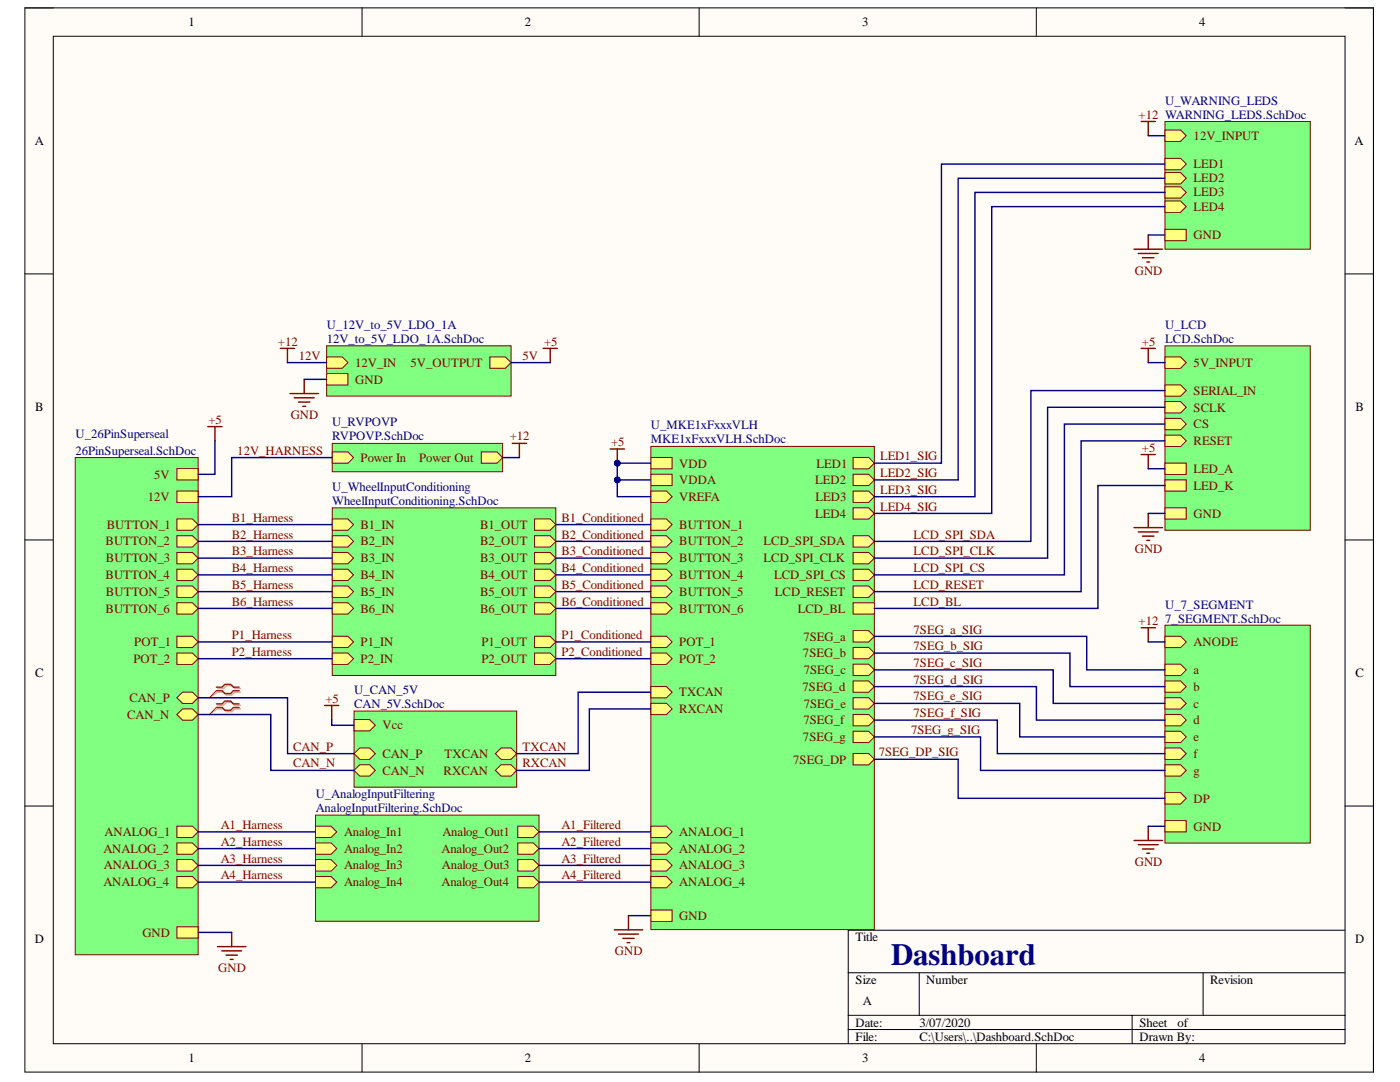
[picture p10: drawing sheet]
<svg xmlns="http://www.w3.org/2000/svg" width="279mm" height="216mm" viewBox="0 0 279 216" stroke-linecap="round" stroke-linejoin="round" font-family="sans-serif">
<path d="M5 1.6h269.1v212.3h-269.1z" fill-rule="evenodd" fill="#fffcf8"/>
<path d="M5 1.6h269.1v212.3h-269.1z" fill="none" stroke="#000" stroke-width=".2"/>
<path d="M10.6 7.2h257.8v201.1h-257.8z" fill-rule="evenodd" fill="#fffcf8"/>
<g fill="none" stroke="#000" stroke-width=".2">
<path d="M5 1.6h5.6M10.6 7.2h257.8v201.1h-257.8zM72.2 1.6v5.6M139.5 1.6v5.6M206.8 1.6v5.6M268.4 1.6h5.7v5.6M5 54.7h5.6M268.4 54.7h5.7M5 107.7h5.6M268.4 107.7h5.7M5 160.8h5.6M268.4 160.8h5.7"/>
<path d="M169.3 194.1h99.1M183.4 194.1v8.5M240.1 194.1v8.5M268.4 185.6h-99.1v22.7M72.2 208.3v5.6M139.5 208.3v5.6M169.3 202.6h99.1M169.3 205.4h99.1M206.8 208.3v5.6M225.9 202.6v5.7M274.1 208.3v5.6"/>
</g>
<path d="M70.7 141.9h32.4v15.2h-32.4z" fill-rule="evenodd" fill="#80ff80"/>
<path d="M70.7 141.9h32.4v15.2h-32.4z" fill="none" stroke="#800000" stroke-width=".2"/>
<path d="M70.7 143.6h3.1l1.1 1.1-1.1 1.2h-3.1z" fill-rule="evenodd" fill="#ffff80"/>
<path d="M70.7 143.6h3.1l1.1 1.1-1.1 1.2h-3.1z" fill="none" stroke="#800000" stroke-width=".2"/>
<path d="M70.7 153.7l1.1-1.1h2l1.1 1.1-1.1 1.2h-2z" fill-rule="evenodd" fill="#ffff80"/>
<path d="M70.7 153.7l1.1-1.1h2l1.1 1.1-1.1 1.2h-2z" fill="none" stroke="#800000" stroke-width=".2"/>
<path d="M70.7 150.4l1.1-1.2h2l1.1 1.2-1.1 1.1h-2z" fill-rule="evenodd" fill="#ffff80"/>
<path d="M70.7 150.4l1.1-1.2h2l1.1 1.2-1.1 1.1h-2z" fill="none" stroke="#800000" stroke-width=".2"/>
<path d="M98.9 150.4l1.1-1.2h2l1.1 1.2-1.1 1.1h-2z" fill-rule="evenodd" fill="#ffff80"/>
<path d="M98.9 150.4l1.1-1.2h2l1.1 1.2-1.1 1.1h-2z" fill="none" stroke="#800000" stroke-width=".2"/>
<path d="M98.9 153.7l1.1-1.1h2l1.1 1.1-1.1 1.2h-2z" fill-rule="evenodd" fill="#ffff80"/>
<path d="M98.9 153.7l1.1-1.1h2l1.1 1.1-1.1 1.2h-2z" fill="none" stroke="#800000" stroke-width=".2"/>
<path d="M232.5 124.8h29v43.4h-29z" fill-rule="evenodd" fill="#80ff80"/>
<path d="M232.5 124.8h29v43.4h-29z" fill="none" stroke="#800000" stroke-width=".2"/>
<path d="M232.5 163.7h4.2v2.3h-4.2z" fill-rule="evenodd" fill="#ffff80"/>
<path d="M232.5 163.7h4.2v2.3h-4.2z" fill="none" stroke="#800000" stroke-width=".2"/>
<path d="M232.5 158.2h3.1l1.1 1.1-1.1 1.1h-3.1z" fill-rule="evenodd" fill="#ffff80"/>
<path d="M232.5 158.2h3.1l1.1 1.1-1.1 1.1h-3.1z" fill="none" stroke="#800000" stroke-width=".2"/>
<path d="M232.5 127h3.1l1.1 1.1-1.1 1.1h-3.1z" fill-rule="evenodd" fill="#ffff80"/>
<path d="M232.5 127h3.1l1.1 1.1-1.1 1.1h-3.1z" fill="none" stroke="#800000" stroke-width=".2"/>
<path d="M232.5 152.6h3.1l1.1 1.1-1.1 1.2h-3.1z" fill-rule="evenodd" fill="#ffff80"/>
<path d="M232.5 152.6h3.1l1.1 1.1-1.1 1.2h-3.1z" fill="none" stroke="#800000" stroke-width=".2"/>
<path d="M232.5 145.9h3.1l1.1 1.1-1.1 1.2h-3.1z" fill-rule="evenodd" fill="#ffff80"/>
<path d="M232.5 145.9h3.1l1.1 1.1-1.1 1.2h-3.1z" fill="none" stroke="#800000" stroke-width=".2"/>
<path d="M232.5 149.2h3.1l1.1 1.2-1.1 1.1h-3.1z" fill-rule="evenodd" fill="#ffff80"/>
<path d="M232.5 149.2h3.1l1.1 1.2-1.1 1.1h-3.1z" fill="none" stroke="#800000" stroke-width=".2"/>
<path d="M232.5 135.9h3.1l1.1 1.1-1.1 1.1h-3.1z" fill-rule="evenodd" fill="#ffff80"/>
<path d="M232.5 135.9h3.1l1.1 1.1-1.1 1.1h-3.1z" fill="none" stroke="#800000" stroke-width=".2"/>
<path d="M232.5 132.5h3.1l1.1 1.2-1.1 1.1h-3.1z" fill-rule="evenodd" fill="#ffff80"/>
<path d="M232.5 132.5h3.1l1.1 1.2-1.1 1.1h-3.1z" fill="none" stroke="#800000" stroke-width=".2"/>
<path d="M232.5 142.6h3.1l1.1 1.1-1.1 1.1h-3.1z" fill-rule="evenodd" fill="#ffff80"/>
<path d="M232.5 142.6h3.1l1.1 1.1-1.1 1.1h-3.1z" fill="none" stroke="#800000" stroke-width=".2"/>
<path d="M232.5 139.2h3.1l1.1 1.2-1.1 1.1h-3.1z" fill-rule="evenodd" fill="#ffff80"/>
<path d="M232.5 139.2h3.1l1.1 1.2-1.1 1.1h-3.1z" fill="none" stroke="#800000" stroke-width=".2"/>
<path d="M66.3 88.5h34v5.6h-34z" fill-rule="evenodd" fill="#80ff80"/>
<path d="M66.3 88.5h34v5.6h-34z" fill="none" stroke="#800000" stroke-width=".2"/>
<path d="M96.1 90.2h3.1l1.1 1.1-1.1 1.1h-3.1z" fill-rule="evenodd" fill="#ffff80"/>
<path d="M96.1 90.2h3.1l1.1 1.1-1.1 1.1h-3.1z" fill="none" stroke="#800000" stroke-width=".2"/>
<path d="M66.3 90.2h3.1l1.2 1.1-1.2 1.1h-3.1z" fill-rule="evenodd" fill="#ffff80"/>
<path d="M66.3 90.2h3.1l1.2 1.1-1.2 1.1h-3.1z" fill="none" stroke="#800000" stroke-width=".2"/>
<path d="M232.5 24.2h29v25.5h-29z" fill-rule="evenodd" fill="#80ff80"/>
<path d="M232.5 24.2h29v25.5h-29z" fill="none" stroke="#800000" stroke-width=".2"/>
<path d="M232.5 45.8h4.2v2.2h-4.2z" fill-rule="evenodd" fill="#ffff80"/>
<path d="M232.5 45.8h4.2v2.2h-4.2z" fill="none" stroke="#800000" stroke-width=".2"/>
<path d="M232.5 25.9h3.1l1.1 1.2-1.1 1.1h-3.1z" fill-rule="evenodd" fill="#ffff80"/>
<path d="M232.5 25.9h3.1l1.1 1.2-1.1 1.1h-3.1z" fill="none" stroke="#800000" stroke-width=".2"/>
<path d="M232.5 31.6h3.1l1.1 1.1-1.1 1.2h-3.1z" fill-rule="evenodd" fill="#ffff80"/>
<path d="M232.5 31.6h3.1l1.1 1.1-1.1 1.2h-3.1z" fill="none" stroke="#800000" stroke-width=".2"/>
<path d="M232.5 34.4h3.1l1.1 1.2-1.1 1.1h-3.1z" fill-rule="evenodd" fill="#ffff80"/>
<path d="M232.5 34.4h3.1l1.1 1.2-1.1 1.1h-3.1z" fill="none" stroke="#800000" stroke-width=".2"/>
<path d="M232.5 37.3h3.1l1.1 1.1-1.1 1.1h-3.1z" fill-rule="evenodd" fill="#ffff80"/>
<path d="M232.5 37.3h3.1l1.1 1.1-1.1 1.1h-3.1z" fill="none" stroke="#800000" stroke-width=".2"/>
<path d="M232.5 40.1h3.1l1.1 1.1-1.1 1.2h-3.1z" fill-rule="evenodd" fill="#ffff80"/>
<path d="M232.5 40.1h3.1l1.1 1.1-1.1 1.2h-3.1z" fill="none" stroke="#800000" stroke-width=".2"/>
<path d="M129.9 89.1h44.6v96.4h-44.6z" fill-rule="evenodd" fill="#80ff80"/>
<path d="M129.9 89.1h44.6v96.4h-44.6z" fill="none" stroke="#800000" stroke-width=".2"/>
<path d="M129.9 91.3h4.2v2.2h-4.2z" fill-rule="evenodd" fill="#ffff80"/>
<path d="M129.9 91.3h4.2v2.2h-4.2z" fill="none" stroke="#800000" stroke-width=".2"/>
<path d="M129.9 94.6h4.2v2.3h-4.2z" fill-rule="evenodd" fill="#ffff80"/>
<path d="M129.9 94.6h4.2v2.3h-4.2z" fill="none" stroke="#800000" stroke-width=".2"/>
<path d="M129.9 98h3.1l1.1 1.1-1.1 1.1h-3.1z" fill-rule="evenodd" fill="#ffff80"/>
<path d="M129.9 98h3.1l1.1 1.1-1.1 1.1h-3.1z" fill="none" stroke="#800000" stroke-width=".2"/>
<path d="M129.9 181.6h4.2v2.2h-4.2z" fill-rule="evenodd" fill="#ffff80"/>
<path d="M129.9 181.6h4.2v2.2h-4.2z" fill="none" stroke="#800000" stroke-width=".2"/>
<path d="M129.9 127h3.1l1.1 1.1-1.1 1.1h-3.1z" fill-rule="evenodd" fill="#ffff80"/>
<path d="M129.9 127h3.1l1.1 1.1-1.1 1.1h-3.1z" fill="none" stroke="#800000" stroke-width=".2"/>
<path d="M129.9 113.6h3.1l1.1 1.1-1.1 1.1h-3.1z" fill-rule="evenodd" fill="#ffff80"/>
<path d="M129.9 113.6h3.1l1.1 1.1-1.1 1.1h-3.1z" fill="none" stroke="#800000" stroke-width=".2"/>
<path d="M129.9 140.3h3.1l1.1 1.2-1.1 1.1h-3.1z" fill-rule="evenodd" fill="#ffff80"/>
<path d="M129.9 140.3h3.1l1.1 1.2-1.1 1.1h-3.1z" fill="none" stroke="#800000" stroke-width=".2"/>
<path d="M129.9 103.5h3.1l1.1 1.2-1.1 1.1h-3.1z" fill-rule="evenodd" fill="#ffff80"/>
<path d="M129.9 103.5h3.1l1.1 1.2-1.1 1.1h-3.1z" fill="none" stroke="#800000" stroke-width=".2"/>
<path d="M129.9 106.9h3.1l1.1 1.1-1.1 1.2h-3.1z" fill-rule="evenodd" fill="#ffff80"/>
<path d="M129.9 106.9h3.1l1.1 1.1-1.1 1.2h-3.1z" fill="none" stroke="#800000" stroke-width=".2"/>
<path d="M170.2 91.3h3.2l1.1 1.1-1.1 1.2h-3.2z" fill-rule="evenodd" fill="#ffff80"/>
<path d="M170.2 91.3h3.2l1.1 1.1-1.1 1.2h-3.2z" fill="none" stroke="#800000" stroke-width=".2"/>
<path d="M129.9 137h3.1l1.1 1.1-1.1 1.2h-3.1z" fill-rule="evenodd" fill="#ffff80"/>
<path d="M129.9 137h3.1l1.1 1.1-1.1 1.2h-3.1z" fill="none" stroke="#800000" stroke-width=".2"/>
<path d="M170.2 101.3h3.2l1.1 1.2-1.1 1.1h-3.2z" fill-rule="evenodd" fill="#ffff80"/>
<path d="M170.2 101.3h3.2l1.1 1.2-1.1 1.1h-3.2z" fill="none" stroke="#800000" stroke-width=".2"/>
<path d="M170.2 98h3.2l1.1 1.1-1.1 1.1h-3.2z" fill-rule="evenodd" fill="#ffff80"/>
<path d="M170.2 98h3.2l1.1 1.1-1.1 1.1h-3.2z" fill="none" stroke="#800000" stroke-width=".2"/>
<path d="M170.2 94.6h3.2l1.1 1.2-1.1 1.1h-3.2z" fill-rule="evenodd" fill="#ffff80"/>
<path d="M170.2 94.6h3.2l1.1 1.2-1.1 1.1h-3.2z" fill="none" stroke="#800000" stroke-width=".2"/>
<path d="M129.9 110.2h3.1l1.1 1.2-1.1 1.1h-3.1z" fill-rule="evenodd" fill="#ffff80"/>
<path d="M129.9 110.2h3.1l1.1 1.2-1.1 1.1h-3.1z" fill="none" stroke="#800000" stroke-width=".2"/>
<path d="M129.9 130.3h3.1l1.1 1.1-1.1 1.2h-3.1z" fill-rule="evenodd" fill="#ffff80"/>
<path d="M129.9 130.3h3.1l1.1 1.1-1.1 1.2h-3.1z" fill="none" stroke="#800000" stroke-width=".2"/>
<path d="M170.2 116.9h3.2l1.1 1.2-1.1 1.1h-3.2z" fill-rule="evenodd" fill="#ffff80"/>
<path d="M170.2 116.9h3.2l1.1 1.2-1.1 1.1h-3.2z" fill="none" stroke="#800000" stroke-width=".2"/>
<path d="M170.2 113.6h3.2l1.1 1.1-1.1 1.1h-3.2z" fill-rule="evenodd" fill="#ffff80"/>
<path d="M170.2 113.6h3.2l1.1 1.1-1.1 1.1h-3.2z" fill="none" stroke="#800000" stroke-width=".2"/>
<path d="M170.2 110.2h3.2l1.1 1.2-1.1 1.1h-3.2z" fill-rule="evenodd" fill="#ffff80"/>
<path d="M170.2 110.2h3.2l1.1 1.2-1.1 1.1h-3.2z" fill="none" stroke="#800000" stroke-width=".2"/>
<path d="M170.2 106.9h3.2l1.1 1.1-1.1 1.2h-3.2z" fill-rule="evenodd" fill="#ffff80"/>
<path d="M170.2 106.9h3.2l1.1 1.1-1.1 1.2h-3.2z" fill="none" stroke="#800000" stroke-width=".2"/>
<path d="M170.2 125.8h3.2l1.1 1.2-1.1 1.1h-3.2z" fill-rule="evenodd" fill="#ffff80"/>
<path d="M170.2 125.8h3.2l1.1 1.2-1.1 1.1h-3.2z" fill="none" stroke="#800000" stroke-width=".2"/>
<path d="M170.2 150.4h3.2l1.1 1.1-1.1 1.1h-3.2z" fill-rule="evenodd" fill="#ffff80"/>
<path d="M170.2 150.4h3.2l1.1 1.1-1.1 1.1h-3.2z" fill="none" stroke="#800000" stroke-width=".2"/>
<path d="M170.2 139.2h3.2l1.1 1.2-1.1 1.1h-3.2z" fill-rule="evenodd" fill="#ffff80"/>
<path d="M170.2 139.2h3.2l1.1 1.2-1.1 1.1h-3.2z" fill="none" stroke="#800000" stroke-width=".2"/>
<path d="M170.2 142.6h3.2l1.1 1.1-1.1 1.1h-3.2z" fill-rule="evenodd" fill="#ffff80"/>
<path d="M170.2 142.6h3.2l1.1 1.1-1.1 1.1h-3.2z" fill="none" stroke="#800000" stroke-width=".2"/>
<path d="M170.2 135.9h3.2l1.1 1.1-1.1 1.1h-3.2z" fill-rule="evenodd" fill="#ffff80"/>
<path d="M170.2 135.9h3.2l1.1 1.1-1.1 1.1h-3.2z" fill="none" stroke="#800000" stroke-width=".2"/>
<path d="M170.2 145.9h3.2l1.1 1.1-1.1 1.2h-3.2z" fill-rule="evenodd" fill="#ffff80"/>
<path d="M170.2 145.9h3.2l1.1 1.1-1.1 1.2h-3.2z" fill="none" stroke="#800000" stroke-width=".2"/>
<path d="M170.2 132.5h3.2l1.1 1.2-1.1 1.1h-3.2z" fill-rule="evenodd" fill="#ffff80"/>
<path d="M170.2 132.5h3.2l1.1 1.2-1.1 1.1h-3.2z" fill="none" stroke="#800000" stroke-width=".2"/>
<path d="M170.2 129.2h3.2l1.1 1.1-1.1 1.1h-3.2z" fill-rule="evenodd" fill="#ffff80"/>
<path d="M170.2 129.2h3.2l1.1 1.1-1.1 1.1h-3.2z" fill="none" stroke="#800000" stroke-width=".2"/>
<path d="M170.2 120.3h4.3v2.2h-4.3z" fill-rule="evenodd" fill="#ffff80"/>
<path d="M170.2 120.3h4.3v2.2h-4.3z" fill="none" stroke="#800000" stroke-width=".2"/>
<path d="M129.9 116.9h3.1l1.1 1.2-1.1 1.1h-3.1z" fill-rule="evenodd" fill="#ffff80"/>
<path d="M129.9 116.9h3.1l1.1 1.2-1.1 1.1h-3.1z" fill="none" stroke="#800000" stroke-width=".2"/>
<path d="M129.9 120.3h3.1l1.1 1.1-1.1 1.1h-3.1z" fill-rule="evenodd" fill="#ffff80"/>
<path d="M129.9 120.3h3.1l1.1 1.1-1.1 1.1h-3.1z" fill="none" stroke="#800000" stroke-width=".2"/>
<path d="M129.9 171.5h3.1l1.1 1.2-1.1 1.1h-3.1z" fill-rule="evenodd" fill="#ffff80"/>
<path d="M129.9 171.5h3.1l1.1 1.2-1.1 1.1h-3.1z" fill="none" stroke="#800000" stroke-width=".2"/>
<path d="M129.9 164.9h3.1l1.1 1.1-1.1 1.1h-3.1z" fill-rule="evenodd" fill="#ffff80"/>
<path d="M129.9 164.9h3.1l1.1 1.1-1.1 1.1h-3.1z" fill="none" stroke="#800000" stroke-width=".2"/>
<path d="M129.9 168.2h3.1l1.1 1.1-1.1 1.2h-3.1z" fill-rule="evenodd" fill="#ffff80"/>
<path d="M129.9 168.2h3.1l1.1 1.1-1.1 1.2h-3.1z" fill="none" stroke="#800000" stroke-width=".2"/>
<path d="M129.9 174.9h3.1l1.1 1.1-1.1 1.1h-3.1z" fill-rule="evenodd" fill="#ffff80"/>
<path d="M129.9 174.9h3.1l1.1 1.1-1.1 1.1h-3.1z" fill="none" stroke="#800000" stroke-width=".2"/>
<path d="M232.5 69h29v36.8h-29z" fill-rule="evenodd" fill="#80ff80"/>
<path d="M232.5 69h29v36.8h-29z" fill="none" stroke="#800000" stroke-width=".2"/>
<path d="M232.5 71.2h3.1l1.1 1.2-1.1 1.1h-3.1z" fill-rule="evenodd" fill="#ffff80"/>
<path d="M232.5 71.2h3.1l1.1 1.2-1.1 1.1h-3.1z" fill="none" stroke="#800000" stroke-width=".2"/>
<path d="M232.5 101.3h4.2v2.3h-4.2z" fill-rule="evenodd" fill="#ffff80"/>
<path d="M232.5 101.3h4.2v2.3h-4.2z" fill="none" stroke="#800000" stroke-width=".2"/>
<path d="M232.5 92.4h4.2v2.3h-4.2z" fill-rule="evenodd" fill="#ffff80"/>
<path d="M232.5 92.4h4.2v2.3h-4.2z" fill="none" stroke="#800000" stroke-width=".2"/>
<path d="M232.5 95.7h4.2v2.3h-4.2z" fill-rule="evenodd" fill="#ffff80"/>
<path d="M232.5 95.7h4.2v2.3h-4.2z" fill="none" stroke="#800000" stroke-width=".2"/>
<path d="M232.5 80.1h3.1l1.1 1.2-1.1 1.1h-3.1z" fill-rule="evenodd" fill="#ffff80"/>
<path d="M232.5 80.1h3.1l1.1 1.2-1.1 1.1h-3.1z" fill="none" stroke="#800000" stroke-width=".2"/>
<path d="M232.5 83.5h3.1l1.1 1.1-1.1 1.1h-3.1z" fill-rule="evenodd" fill="#ffff80"/>
<path d="M232.5 83.5h3.1l1.1 1.1-1.1 1.1h-3.1z" fill="none" stroke="#800000" stroke-width=".2"/>
<path d="M232.5 86.8h3.1l1.1 1.2-1.1 1.1h-3.1z" fill-rule="evenodd" fill="#ffff80"/>
<path d="M232.5 86.8h3.1l1.1 1.2-1.1 1.1h-3.1z" fill="none" stroke="#800000" stroke-width=".2"/>
<path d="M232.5 76.8h3.1l1.1 1.1-1.1 1.2h-3.1z" fill-rule="evenodd" fill="#ffff80"/>
<path d="M232.5 76.8h3.1l1.1 1.1-1.1 1.2h-3.1z" fill="none" stroke="#800000" stroke-width=".2"/>
<g fill="none" stroke="#800000" stroke-width=".29">
<path d="M55.9 69.5h2.9M57.4 69.5v2.9M57.9 78.5h5.6M58.7 79.4h4M60.7 75.7v2.8M108.4 69.5h2.8M109.8 69.5v2.9M59.6 80.2h2.2M60.4 81.1h.6M102.2 88.5h2.9M103.7 88.5v2.8M121.8 89.6h2.8"/>
<path d="M123.2 89.6v2.8M64.8 140.8h2.8M66.2 140.8v2.8"/>
</g>
<circle cx="123.2" cy="92.4" r=".57" fill="#000080"/>
<circle cx="123.2" cy="92.4" r=".57" fill="none" stroke="#000080" stroke-width=".2"/>
<g fill="none" stroke="#800000" stroke-width=".29">
<path d="M227.7 24.2h2.9M229.2 24.2v2.9M226.3 49.7h5.7M227.2 50.6h3.9M228 51.4h2.3M228.9 52.3h.5M229.2 46.9v2.8M227.7 69.5h2.9M229.2 69.5v2.9M227.7 90.7h2.9M229.2 90.7v2.8M226.3 105.3h5.7"/>
<path d="M227.2 106.1h3.9M228 107h2.3M228.9 107.8h.5M229.2 102.5v2.8M227.7 125.3h2.9M229.2 125.3v2.8M226.3 167.7h5.7M227.2 168.6h3.9M228 169.4h2.3M228.9 170.3h.5M229.2 164.9v2.8M43.4 188.9h5.7"/>
<path d="M44.3 189.7h3.9M45.1 190.6h2.3M45.9 191.4h.6M46.2 186.1v2.8"/>
</g>
<path d="M66.3 101.3h44.6v33.5h-44.6z" fill-rule="evenodd" fill="#80ff80"/>
<path d="M66.3 101.3h44.6v33.5h-44.6z" fill="none" stroke="#800000" stroke-width=".2"/>
<path d="M66.3 103.5h3.1l1.2 1.2-1.2 1.1h-3.1z" fill-rule="evenodd" fill="#ffff80"/>
<path d="M66.3 103.5h3.1l1.2 1.2-1.2 1.1h-3.1z" fill="none" stroke="#800000" stroke-width=".2"/>
<path d="M66.3 106.9h3.1l1.2 1.1-1.2 1.2h-3.1z" fill-rule="evenodd" fill="#ffff80"/>
<path d="M66.3 106.9h3.1l1.2 1.1-1.2 1.2h-3.1z" fill="none" stroke="#800000" stroke-width=".2"/>
<path d="M66.3 110.2h3.1l1.2 1.2-1.2 1.1h-3.1z" fill-rule="evenodd" fill="#ffff80"/>
<path d="M66.3 110.2h3.1l1.2 1.2-1.2 1.1h-3.1z" fill="none" stroke="#800000" stroke-width=".2"/>
<path d="M66.3 113.6h3.1l1.2 1.1-1.2 1.1h-3.1z" fill-rule="evenodd" fill="#ffff80"/>
<path d="M66.3 113.6h3.1l1.2 1.1-1.2 1.1h-3.1z" fill="none" stroke="#800000" stroke-width=".2"/>
<path d="M66.3 127h3.1l1.2 1.1-1.2 1.1h-3.1z" fill-rule="evenodd" fill="#ffff80"/>
<path d="M66.3 127h3.1l1.2 1.1-1.2 1.1h-3.1z" fill="none" stroke="#800000" stroke-width=".2"/>
<path d="M66.3 130.3h3.1l1.2 1.1-1.2 1.2h-3.1z" fill-rule="evenodd" fill="#ffff80"/>
<path d="M66.3 130.3h3.1l1.2 1.1-1.2 1.2h-3.1z" fill="none" stroke="#800000" stroke-width=".2"/>
<path d="M106.7 130.3h3.1l1.1 1.1-1.1 1.2h-3.1z" fill-rule="evenodd" fill="#ffff80"/>
<path d="M106.7 130.3h3.1l1.1 1.1-1.1 1.2h-3.1z" fill="none" stroke="#800000" stroke-width=".2"/>
<path d="M106.7 127h3.1l1.1 1.1-1.1 1.1h-3.1z" fill-rule="evenodd" fill="#ffff80"/>
<path d="M106.7 127h3.1l1.1 1.1-1.1 1.1h-3.1z" fill="none" stroke="#800000" stroke-width=".2"/>
<path d="M106.7 113.6h3.1l1.1 1.1-1.1 1.1h-3.1z" fill-rule="evenodd" fill="#ffff80"/>
<path d="M106.7 113.6h3.1l1.1 1.1-1.1 1.1h-3.1z" fill="none" stroke="#800000" stroke-width=".2"/>
<path d="M106.7 110.2h3.1l1.1 1.2-1.1 1.1h-3.1z" fill-rule="evenodd" fill="#ffff80"/>
<path d="M106.7 110.2h3.1l1.1 1.2-1.1 1.1h-3.1z" fill="none" stroke="#800000" stroke-width=".2"/>
<path d="M106.7 106.9h3.1l1.1 1.1-1.1 1.2h-3.1z" fill-rule="evenodd" fill="#ffff80"/>
<path d="M106.7 106.9h3.1l1.1 1.1-1.1 1.2h-3.1z" fill="none" stroke="#800000" stroke-width=".2"/>
<path d="M106.7 103.5h3.1l1.1 1.2-1.1 1.1h-3.1z" fill-rule="evenodd" fill="#ffff80"/>
<path d="M106.7 103.5h3.1l1.1 1.2-1.1 1.1h-3.1z" fill="none" stroke="#800000" stroke-width=".2"/>
<path d="M66.3 120.3h3.1l1.2 1.1-1.2 1.1h-3.1z" fill-rule="evenodd" fill="#ffff80"/>
<path d="M66.3 120.3h3.1l1.2 1.1-1.2 1.1h-3.1z" fill="none" stroke="#800000" stroke-width=".2"/>
<path d="M106.7 116.9h3.1l1.1 1.2-1.1 1.1h-3.1z" fill-rule="evenodd" fill="#ffff80"/>
<path d="M106.7 116.9h3.1l1.1 1.2-1.1 1.1h-3.1z" fill="none" stroke="#800000" stroke-width=".2"/>
<path d="M66.3 116.9h3.1l1.2 1.2-1.2 1.1h-3.1z" fill-rule="evenodd" fill="#ffff80"/>
<path d="M66.3 116.9h3.1l1.2 1.2-1.2 1.1h-3.1z" fill="none" stroke="#800000" stroke-width=".2"/>
<path d="M106.7 120.3h3.1l1.1 1.1-1.1 1.1h-3.1z" fill-rule="evenodd" fill="#ffff80"/>
<path d="M106.7 120.3h3.1l1.1 1.1-1.1 1.1h-3.1z" fill="none" stroke="#800000" stroke-width=".2"/>
<path d="M43.5 137.4h1.1l.6-.6h1.1l.6 .6h1.1M43.5 138.1h1.1l.6 .6h1.1l.6-.6h1.1M43.5 140.7h1.1l.6-.5h1.1l.6 .5h1.1M43.5 141.4h1.1l.6 .6h1.1l.6-.6h1.1" fill="none" stroke="#d0a19e" stroke-width=".29"/>
<path d="M43.5 138.1l-1.7 1.1M43.5 141.4l-1.7 1.2" fill="none" stroke="#d0a19e" stroke-width=".2"/>
<path d="M43.2 137.1h1.1l.6-.6h1.1l.6 .6h1.1M43.2 137.8h1.1l.6 .6h1.1l.6-.6h1.1M43.2 140.5h1.1l.6-.6h1.1l.6 .6h1.1M43.2 141.2h1.1l.6 .5h1.1l.6-.5h1.1" fill="none" stroke="#f00" stroke-width=".29"/>
<path d="M43.2 137.8l-1.4 1.4M43.2 141.2l-1.4 1.4" fill="none" stroke="#f00" stroke-width=".2"/>
<path d="M15 91.3h24.5v99.2h-24.5z" fill-rule="evenodd" fill="#80ff80"/>
<path d="M15 91.3h24.5v99.2h-24.5z" fill="none" stroke="#800000" stroke-width=".2"/>
<path d="M35.3 184.9h4.2v2.3h-4.2z" fill-rule="evenodd" fill="#ffff80"/>
<path d="M35.3 184.9h4.2v2.3h-4.2z" fill="none" stroke="#800000" stroke-width=".2"/>
<path d="M35.3 139.2l1.1-1.1h2l1.1 1.1-1.1 1.2h-2z" fill-rule="evenodd" fill="#ffff80"/>
<path d="M35.3 139.2l1.1-1.1h2l1.1 1.1-1.1 1.2h-2z" fill="none" stroke="#800000" stroke-width=".2"/>
<path d="M35.3 98h4.2v2.2h-4.2z" fill-rule="evenodd" fill="#ffff80"/>
<path d="M35.3 98h4.2v2.2h-4.2z" fill="none" stroke="#800000" stroke-width=".2"/>
<path d="M35.3 130.3h3.1l1.1 1.1-1.1 1.2h-3.1z" fill-rule="evenodd" fill="#ffff80"/>
<path d="M35.3 130.3h3.1l1.1 1.1-1.1 1.2h-3.1z" fill="none" stroke="#800000" stroke-width=".2"/>
<path d="M35.3 103.5h3.1l1.1 1.2-1.1 1.1h-3.1z" fill-rule="evenodd" fill="#ffff80"/>
<path d="M35.3 103.5h3.1l1.1 1.2-1.1 1.1h-3.1z" fill="none" stroke="#800000" stroke-width=".2"/>
<path d="M35.3 106.9h3.1l1.1 1.1-1.1 1.2h-3.1z" fill-rule="evenodd" fill="#ffff80"/>
<path d="M35.3 106.9h3.1l1.1 1.1-1.1 1.2h-3.1z" fill="none" stroke="#800000" stroke-width=".2"/>
<path d="M35.3 110.2h3.1l1.1 1.2-1.1 1.1h-3.1z" fill-rule="evenodd" fill="#ffff80"/>
<path d="M35.3 110.2h3.1l1.1 1.2-1.1 1.1h-3.1z" fill="none" stroke="#800000" stroke-width=".2"/>
<path d="M35.3 127h3.1l1.1 1.1-1.1 1.1h-3.1z" fill-rule="evenodd" fill="#ffff80"/>
<path d="M35.3 127h3.1l1.1 1.1-1.1 1.1h-3.1z" fill="none" stroke="#800000" stroke-width=".2"/>
<path d="M35.3 113.6h3.1l1.1 1.1-1.1 1.1h-3.1z" fill-rule="evenodd" fill="#ffff80"/>
<path d="M35.3 113.6h3.1l1.1 1.1-1.1 1.1h-3.1z" fill="none" stroke="#800000" stroke-width=".2"/>
<path d="M35.3 142.6l1.1-1.2h2l1.1 1.2-1.1 1.1h-2z" fill-rule="evenodd" fill="#ffff80"/>
<path d="M35.3 142.6l1.1-1.2h2l1.1 1.2-1.1 1.1h-2z" fill="none" stroke="#800000" stroke-width=".2"/>
<path d="M35.3 93.5h4.2v2.3h-4.2z" fill-rule="evenodd" fill="#ffff80"/>
<path d="M35.3 93.5h4.2v2.3h-4.2z" fill="none" stroke="#800000" stroke-width=".2"/>
<path d="M35.3 120.3h3.1l1.1 1.1-1.1 1.1h-3.1z" fill-rule="evenodd" fill="#ffff80"/>
<path d="M35.3 120.3h3.1l1.1 1.1-1.1 1.1h-3.1z" fill="none" stroke="#800000" stroke-width=".2"/>
<path d="M35.3 116.9h3.1l1.1 1.2-1.1 1.1h-3.1z" fill-rule="evenodd" fill="#ffff80"/>
<path d="M35.3 116.9h3.1l1.1 1.2-1.1 1.1h-3.1z" fill="none" stroke="#800000" stroke-width=".2"/>
<path d="M35.3 171.5h3.1l1.1 1.2-1.1 1.1h-3.1z" fill-rule="evenodd" fill="#ffff80"/>
<path d="M35.3 171.5h3.1l1.1 1.2-1.1 1.1h-3.1z" fill="none" stroke="#800000" stroke-width=".2"/>
<path d="M35.3 164.9h3.1l1.1 1.1-1.1 1.1h-3.1z" fill-rule="evenodd" fill="#ffff80"/>
<path d="M35.3 164.9h3.1l1.1 1.1-1.1 1.1h-3.1z" fill="none" stroke="#800000" stroke-width=".2"/>
<path d="M35.3 168.2h3.1l1.1 1.1-1.1 1.2h-3.1z" fill-rule="evenodd" fill="#ffff80"/>
<path d="M35.3 168.2h3.1l1.1 1.1-1.1 1.2h-3.1z" fill="none" stroke="#800000" stroke-width=".2"/>
<path d="M35.3 174.9h3.1l1.1 1.1-1.1 1.1h-3.1z" fill-rule="evenodd" fill="#ffff80"/>
<path d="M35.3 174.9h3.1l1.1 1.1-1.1 1.1h-3.1z" fill="none" stroke="#800000" stroke-width=".2"/>
<path d="M41.5 85.1h2.8M42.9 85.1v2.9" fill="none" stroke="#800000" stroke-width=".29"/>
<path d="M65.2 69h36.8v10h-36.8z" fill-rule="evenodd" fill="#80ff80"/>
<path d="M65.2 69h36.8v10h-36.8z" fill="none" stroke="#800000" stroke-width=".2"/>
<path d="M65.2 71.2h3.1l1.1 1.2-1.1 1.1h-3.1z" fill-rule="evenodd" fill="#ffff80"/>
<path d="M65.2 71.2h3.1l1.1 1.2-1.1 1.1h-3.1z" fill="none" stroke="#800000" stroke-width=".2"/>
<path d="M65.2 74.6h4.2v2.2h-4.2z" fill-rule="evenodd" fill="#ffff80"/>
<path d="M65.2 74.6h4.2v2.2h-4.2z" fill="none" stroke="#800000" stroke-width=".2"/>
<path d="M97.7 71.2h3.2l1.1 1.2-1.1 1.1h-3.2z" fill-rule="evenodd" fill="#ffff80"/>
<path d="M97.7 71.2h3.2l1.1 1.2-1.1 1.1h-3.2z" fill="none" stroke="#800000" stroke-width=".2"/>
<path d="M63 162.6h44.6v21.2h-44.6z" fill-rule="evenodd" fill="#80ff80"/>
<path d="M63 162.6h44.6v21.2h-44.6z" fill="none" stroke="#800000" stroke-width=".2"/>
<path d="M63 164.9h3.1l1.1 1.1-1.1 1.1h-3.1z" fill-rule="evenodd" fill="#ffff80"/>
<path d="M63 164.9h3.1l1.1 1.1-1.1 1.1h-3.1z" fill="none" stroke="#800000" stroke-width=".2"/>
<path d="M63 168.2h3.1l1.1 1.1-1.1 1.2h-3.1z" fill-rule="evenodd" fill="#ffff80"/>
<path d="M63 168.2h3.1l1.1 1.1-1.1 1.2h-3.1z" fill="none" stroke="#800000" stroke-width=".2"/>
<path d="M63 171.5h3.1l1.1 1.2-1.1 1.1h-3.1z" fill-rule="evenodd" fill="#ffff80"/>
<path d="M63 171.5h3.1l1.1 1.2-1.1 1.1h-3.1z" fill="none" stroke="#800000" stroke-width=".2"/>
<path d="M63 174.9h3.1l1.1 1.1-1.1 1.1h-3.1z" fill-rule="evenodd" fill="#ffff80"/>
<path d="M63 174.9h3.1l1.1 1.1-1.1 1.1h-3.1z" fill="none" stroke="#800000" stroke-width=".2"/>
<path d="M103.3 164.9h3.1l1.2 1.1-1.2 1.1h-3.1z" fill-rule="evenodd" fill="#ffff80"/>
<path d="M103.3 164.9h3.1l1.2 1.1-1.2 1.1h-3.1z" fill="none" stroke="#800000" stroke-width=".2"/>
<path d="M103.3 168.2h3.1l1.2 1.1-1.2 1.2h-3.1z" fill-rule="evenodd" fill="#ffff80"/>
<path d="M103.3 168.2h3.1l1.2 1.1-1.2 1.2h-3.1z" fill="none" stroke="#800000" stroke-width=".2"/>
<path d="M103.3 171.5h3.1l1.2 1.2-1.2 1.1h-3.1z" fill-rule="evenodd" fill="#ffff80"/>
<path d="M103.3 171.5h3.1l1.2 1.2-1.2 1.1h-3.1z" fill="none" stroke="#800000" stroke-width=".2"/>
<path d="M103.3 174.9h3.1l1.2 1.1-1.2 1.1h-3.1z" fill-rule="evenodd" fill="#ffff80"/>
<path d="M103.3 174.9h3.1l1.2 1.1-1.2 1.1h-3.1z" fill="none" stroke="#800000" stroke-width=".2"/>
<path d="M122.6 185.5h5.7M123.4 186.4h4M124.3 187.2h2.3M125.1 188.1h.6M125.4 182.7v2.8" fill="none" stroke="#800000" stroke-width=".29"/>
<path d="M57.4 72.4h7.8M60.7 75.7h4.5M102 72.4h7.8M100.3 91.3h3.4M129.9 92.4h-6.7v3.4h6.7M39.5 139.2h17.9v11.2h13.3M129.9 138.1h-14.5v12.3h-12.3M39.5 142.6h14.5v11.1h16.7M66.2 143.6v1.1h4.5" fill="none" stroke="#000080" stroke-width=".29"/>
<circle cx="123.2" cy="92.4" r=".57" fill="#000080"/>
<circle cx="123.2" cy="92.4" r=".57" fill="none" stroke="#000080" stroke-width=".2"/>
<circle cx="123.2" cy="95.8" r=".57" fill="#000080"/>
<circle cx="123.2" cy="95.8" r=".57" fill="none" stroke="#000080" stroke-width=".2"/>
<path d="M123.2 95.8v3.3h6.7" fill="none" stroke="#000080" stroke-width=".29"/>
<circle cx="123.2" cy="95.8" r=".57" fill="#000080"/>
<circle cx="123.2" cy="95.8" r=".57" fill="none" stroke="#000080" stroke-width=".2"/>
<g fill="none" stroke="#000080" stroke-width=".29">
<path d="M229.2 27.1h3.3M232.5 32.7h-44.6v59.7h-13.4M232.5 35.6h-41.3v60.2h-16.7M232.5 38.4h-37.9v60.7h-20.1M229.2 46.9h3.3M232.5 41.2h-34.6v61.3h-23.4M229.2 72.4h3.3M232.5 77.9h-26.8v30.1h-31.2M42.9 88v6.6h-3.4M66.3 91.3h-20.1v7.8h-6.7M229.2 93.5h3.3M232.5 81.3h-23.4v30.1h-34.6"/>
<path d="M232.5 84.6h-20.1v30.1h-37.9M232.5 88h-16.7v30.1h-41.3M232.5 96.9h-13.4v24.5h-44.6M39.5 104.7h26.8M39.5 108h26.8M39.5 111.4h26.8M39.5 114.7h26.8M39.5 118.1h26.8M110.9 104.7h19M110.9 108h19M110.9 111.4h19M110.9 114.7h19"/>
<path d="M110.9 118.1h19M229.2 102.5h3.3M39.5 128.1h26.8M39.5 131.4h26.8M39.5 121.4h26.8M110.9 128.1h19M110.9 131.4h19M110.9 121.4h19M174.5 127h42.4v6.7h15.6M174.5 130.3h39v6.7h19M174.5 133.7h35.7v6.7h22.3M174.5 137h32.3v6.7h25.7"/>
<path d="M229.2 128.1h3.3M129.9 141.5h-12.3v12.2h-14.5M174.5 140.4h29v6.6h29M174.5 143.7h24.5v6.7h33.5M174.5 147h21.2v6.7h36.8M174.5 151.5h16.7v7.8h41.3M39.5 176h23.5M39.5 172.7h23.5M39.5 169.3h23.5M39.5 166h23.5M107.6 176h22.3M107.6 172.7h22.3"/>
<path d="M107.6 169.3h22.3M107.6 166h22.3M229.2 164.9h3.3M39.5 186.1h6.7M125.4 182.7h4.5"/>
</g>
<text font-size="6.2" fill="#000080" x="177.8" y="192.5">Dashboard</text>
<g font-size="2.5">
<text x="37.6" y="5.2">1</text>
<text x="104.8" y="5.2">2</text>
<text x="172.1" y="5.2">3</text>
<text x="239.3" y="5.2">4</text>
<text x="6.9" y="29">A</text>
<text x="270.3" y="29">A</text>
<text x="7" y="82.1">B</text>
<text x="270.5" y="82.1">B</text>
<text x="7" y="135.1">C</text>
<text x="270.5" y="135.1">C</text>
<text x="6.9" y="188.2">D</text>
<text x="170.7" y="187.9">Title</text>
<text x="270.4" y="188.2">D</text>
<text x="170.7" y="196.4">Size</text>
<text x="184.9" y="196.4">Number</text>
<text x="241.5" y="196.4">Revision</text>
<text x="172.2" y="200.6">A</text>
<text x="170.7" y="204.8">Date:</text>
<text x="170.7" y="207.7">File:</text>
<text x="183.5" y="204.8">3/07/2020</text>
<text x="183.5" y="207.7">C:\Users\..\Dashboard.SchDoc</text>
<text x="227.4" y="204.8">Sheet</text>
<text x="227.4" y="207.7">Drawn By:</text>
<text x="235" y="204.8">of</text>
<text x="37.6" y="211.9">1</text>
<text x="104.8" y="211.9">2</text>
<text x="172.1" y="211.9">3</text>
<text x="239.3" y="211.9">4</text>
</g>
<g font-size="2.5" fill="#800000">
<text x="227.2" y="23.7">+12 WARNING_LEDS.SchDoc</text>
<text x="238.2" y="27.9">12V_INPUT</text>
<text x="238.2" y="33.5">LED1</text>
<text x="238.2" y="36.4">LED2</text>
<text x="238.2" y="39.2">LED3</text>
<text x="238.2" y="47.7">GND</text>
<text x="238.2" y="42.1">LED4</text>
<text x="226.5" y="54.8">GND</text>
<text x="55.5" y="69">+12</text>
<text x="59.6" y="71.7">12V</text>
<text x="104.3" y="71.7">5V</text>
<text x="108.6" y="69">+5</text>
<text x="227.9" y="69">+5</text>
<text x="70.9" y="73.2">12V_IN</text>
<text x="70.9" y="76.6">GND</text>
<text x="81.9" y="73.2">5V_OUTPUT</text>
<text x="238.2" y="73.2">5V_INPUT</text>
<text x="58" y="83.7">GND</text>
<text x="238.2" y="82.1">SCLK</text>
<text x="238.2" y="78.8">SERIAL_IN</text>
<text x="41.6" y="84.6">+5</text>
<text x="101.7" y="87.9">+12</text>
<text x="121.9" y="89">+5</text>
<text x="238.2" y="85.4">CS</text>
<text x="238.2" y="88.8">RESET</text>
<text x="30.8" y="95.5">5V</text>
<text x="47.4" y="90.8">12V_HARNESS</text>
<text x="72" y="92.1">Power In</text>
<text x="83.6" y="92.1">Power Out</text>
<text x="135.6" y="93.3">VDD</text>
<text x="163" y="93.3">LED1</text>
<text x="175.6" y="91.9">LED1_SIG</text>
<text x="175.6" y="95.2">LED2_SIG</text>
<text x="227.9" y="90.2">+5</text>
<text x="238.2" y="94.4">LED_A</text>
<text x="29.5" y="100">12V</text>
<text x="135.6" y="96.6">VDDA</text>
<text x="135.6" y="100">VREFA</text>
<text x="162.7" y="96.6">LED2</text>
<text x="162.8" y="100">LED3</text>
<text x="175.6" y="98.5">LED3_SIG</text>
<text x="175.6" y="101.9">LED4_SIG</text>
<text x="238.2" y="97.7">LED_K</text>
<text x="21.3" y="105.5">BUTTON_1</text>
<text x="46.3" y="104.1">B1_Harness</text>
<text x="46.3" y="107.5">B2_Harness</text>
<text x="72" y="105.5">B1_IN</text>
<text x="95.8" y="105.5">B1_OUT</text>
<text x="112" y="104.1">B1_Conditioned</text>
<text x="112" y="107.5">B2_Conditioned</text>
<text x="135.6" y="105.5">BUTTON_1</text>
<text x="162.7" y="103.3">LED4</text>
<text x="182.3" y="107.5">LCD_SPI_SDA</text>
<text x="238.2" y="103.3">GND</text>
<text x="21.1" y="108.8">BUTTON_2</text>
<text x="21.1" y="112.2">BUTTON_3</text>
<text x="46.3" y="110.8">B3_Harness</text>
<text x="72" y="108.8">B2_IN</text>
<text x="72" y="112.2">B3_IN</text>
<text x="95.8" y="112.2">B3_OUT</text>
<text x="95.8" y="108.8">B2_OUT</text>
<text x="112" y="110.8">B3_Conditioned</text>
<text x="135.6" y="108.8">BUTTON_2</text>
<text x="135.6" y="112.2">BUTTON_3</text>
<text x="152.4" y="112.2">LCD_SPI_CLK</text>
<text x="152.4" y="108.8">LCD_SPI_SDA</text>
<text x="182.3" y="110.8">LCD_SPI_CLK</text>
<text x="226.5" y="110.4">GND</text>
<text x="21.1" y="115.5">BUTTON_4</text>
<text x="21.1" y="118.9">BUTTON_5</text>
<text x="46.3" y="114.2">B4_Harness</text>
<text x="46.3" y="117.5">B5_Harness</text>
<text x="72" y="115.5">B4_IN</text>
<text x="72" y="118.9">B5_IN</text>
<text x="95.8" y="115.5">B4_OUT</text>
<text x="95.8" y="118.9">B5_OUT</text>
<text x="112" y="114.2">B4_Conditioned</text>
<text x="112" y="117.5">B5_Conditioned</text>
<text x="135.6" y="115.5">BUTTON_4</text>
<text x="135.6" y="118.9">BUTTON_5</text>
<text x="154.5" y="115.5">LCD_SPI_CS</text>
<text x="154.7" y="118.9">LCD_RESET</text>
<text x="182.3" y="114.2">LCD_SPI_CS</text>
<text x="182.3" y="117.5">LCD_RESET</text>
<text x="21.1" y="122.3">BUTTON_6</text>
<text x="46.3" y="120.8">B6_Harness</text>
<text x="72" y="122.3">B6_IN</text>
<text x="95.8" y="122.3">B6_OUT</text>
<text x="112" y="120.8">B6_Conditioned</text>
<text x="135.6" y="122.3">BUTTON_6</text>
<text x="159.2" y="122.3">LCD_BL</text>
<text x="182.3" y="120.8">LCD_BL</text>
<text x="227.2" y="124.6">+12</text>
<text x="26.8" y="129">POT_1</text>
<text x="46.3" y="127.5">P1_Harness</text>
<text x="46.3" y="130.9">P2_Harness</text>
<text x="72" y="129">P1_IN</text>
<text x="96.1" y="129">P1_OUT</text>
<text x="112" y="127.5">P1_Conditioned</text>
<text x="112" y="130.9">P2_Conditioned</text>
<text x="135.6" y="129">POT_1</text>
<text x="160.2" y="131.2">7SEG_b</text>
<text x="160.3" y="127.9">7SEG_a</text>
<text x="182.3" y="126.4">7SEG_a_SIG</text>
<text x="182.3" y="129.7">7SEG_b_SIG</text>
<text x="238.2" y="129">ANODE</text>
<text x="26.6" y="132.3">POT_2</text>
<text x="72" y="132.3">P2_IN</text>
<text x="96.1" y="132.3">P2_OUT</text>
<text x="135.6" y="132.3">POT_2</text>
<text x="160.2" y="137.8">7SEG_d</text>
<text x="160.4" y="134.5">7SEG_c</text>
<text x="182.3" y="133.1">7SEG_c_SIG</text>
<text x="182.3" y="136.4">7SEG_d_SIG</text>
<text x="238.2" y="137.8">b</text>
<text x="238.2" y="134.5">a</text>
<text x="25.4" y="143.4">CAN_N</text>
<text x="25.9" y="140.1">CAN_P</text>
<text x="64.9" y="140.2">+5</text>
<text x="135.6" y="142.3">RXCAN</text>
<text x="135.6" y="138.9">TXCAN</text>
<text x="160.4" y="141.2">7SEG_e</text>
<text x="182.3" y="139.8">7SEG_e_SIG</text>
<text x="182.3" y="143.2">7SEG_f_SIG</text>
<text x="238.2" y="141.2">c</text>
<text x="58.5" y="149.8">CAN_P</text>
<text x="76.4" y="145.5">Vcc</text>
<text x="104.3" y="149.8">TXCAN</text>
<text x="160.2" y="147.9">7SEG_g</text>
<text x="160.3" y="144.5">7SEG_f</text>
<text x="181.8" y="146.5">7SEG_g_SIG</text>
<text x="238.2" y="147.9">e</text>
<text x="238.2" y="144.5">d</text>
<text x="58.5" y="153.1">CAN_N</text>
<text x="76.4" y="154.6">CAN_N</text>
<text x="76.4" y="151.2">CAN_P</text>
<text x="88.5" y="154.6">RXCAN</text>
<text x="88.7" y="151.2">TXCAN</text>
<text x="104.3" y="153.1">RXCAN</text>
<text x="158.3" y="152.4">7SEG_DP</text>
<text x="175.4" y="150.9">7SEG_DP_SIG</text>
<text x="238.2" y="154.6">g</text>
<text x="238.2" y="151.2">f</text>
<text x="238.2" y="160.1">DP</text>
<text x="20.9" y="166.8">ANALOG_1</text>
<text x="44.1" y="165.4">A1_Harness</text>
<text x="68.7" y="166.8">Analog_In1</text>
<text x="88.3" y="166.8">Analog_Out1</text>
<text x="112" y="165.4">A1_Filtered</text>
<text x="135.6" y="166.8">ANALOG_1</text>
<text x="238.2" y="165.7">GND</text>
<text x="20.6" y="170.2">ANALOG_2</text>
<text x="20.7" y="173.5">ANALOG_3</text>
<text x="44.1" y="168.8">A2_Harness</text>
<text x="44.1" y="172.1">A3_Harness</text>
<text x="68.7" y="170.2">Analog_In2</text>
<text x="68.7" y="173.5">Analog_In3</text>
<text x="88.1" y="170.2">Analog_Out2</text>
<text x="88.2" y="173.5">Analog_Out3</text>
<text x="112" y="168.8">A2_Filtered</text>
<text x="112" y="172.1">A3_Filtered</text>
<text x="135.6" y="173.5">ANALOG_3</text>
<text x="135.6" y="170.2">ANALOG_2</text>
<text x="226.5" y="172.8">GND</text>
<text x="20.6" y="176.9">ANALOG_4</text>
<text x="44.1" y="175.4">A4_Harness</text>
<text x="68.7" y="176.9">Analog_In4</text>
<text x="88.1" y="176.9">Analog_Out4</text>
<text x="112" y="175.4">A4_Filtered</text>
<text x="135.6" y="176.9">ANALOG_4</text>
<text x="135.6" y="183.6">GND</text>
<text x="28.4" y="186.9">GND</text>
<text x="122.7" y="190.7">GND</text>
<text x="43.5" y="193.9">GND</text>
</g>
<g font-size="2.5" fill="#000080">
<text x="232.5" y="20.9">U_WARNING_LEDS</text>
<text x="65.2" y="65.6">U_12V_to_5V_LDO_1A</text>
<text x="232.5" y="65.7">U_LCD</text>
<text x="65.2" y="68.4">12V_to_5V_LDO_1A.SchDoc</text>
<text x="232.5" y="68.4">LCD.SchDoc</text>
<text x="15.1" y="87.4">U_26PinSuperseal</text>
<text x="66.3" y="85.1">U_RVPOVP</text>
<text x="66.3" y="87.9">RVPOVP.SchDoc</text>
<text x="129.9" y="85.7">U_MKE1xFxxxVLH</text>
<text x="129.9" y="88.5">MKE1xFxxxVLH.SchDoc</text>
<text x="15.1" y="90.8">26PinSuperseal.SchDoc</text>
<text x="66.3" y="97.9">U_WheelInputConditioning</text>
<text x="66.3" y="100.7">WheelInputConditioning.SchDoc</text>
<text x="232.5" y="121.6">U_7_SEGMENT</text>
<text x="232.5" y="124.4">7_SEGMENT.SchDoc</text>
<text x="70.7" y="138.5">U_CAN_5V</text>
<text x="70.7" y="141.3">CAN_5V.SchDoc</text>
<text x="63" y="159.2">U_AnalogInputFiltering</text>
<text x="63" y="162.1">AnalogInputFiltering.SchDoc</text>
</g>
</svg>
